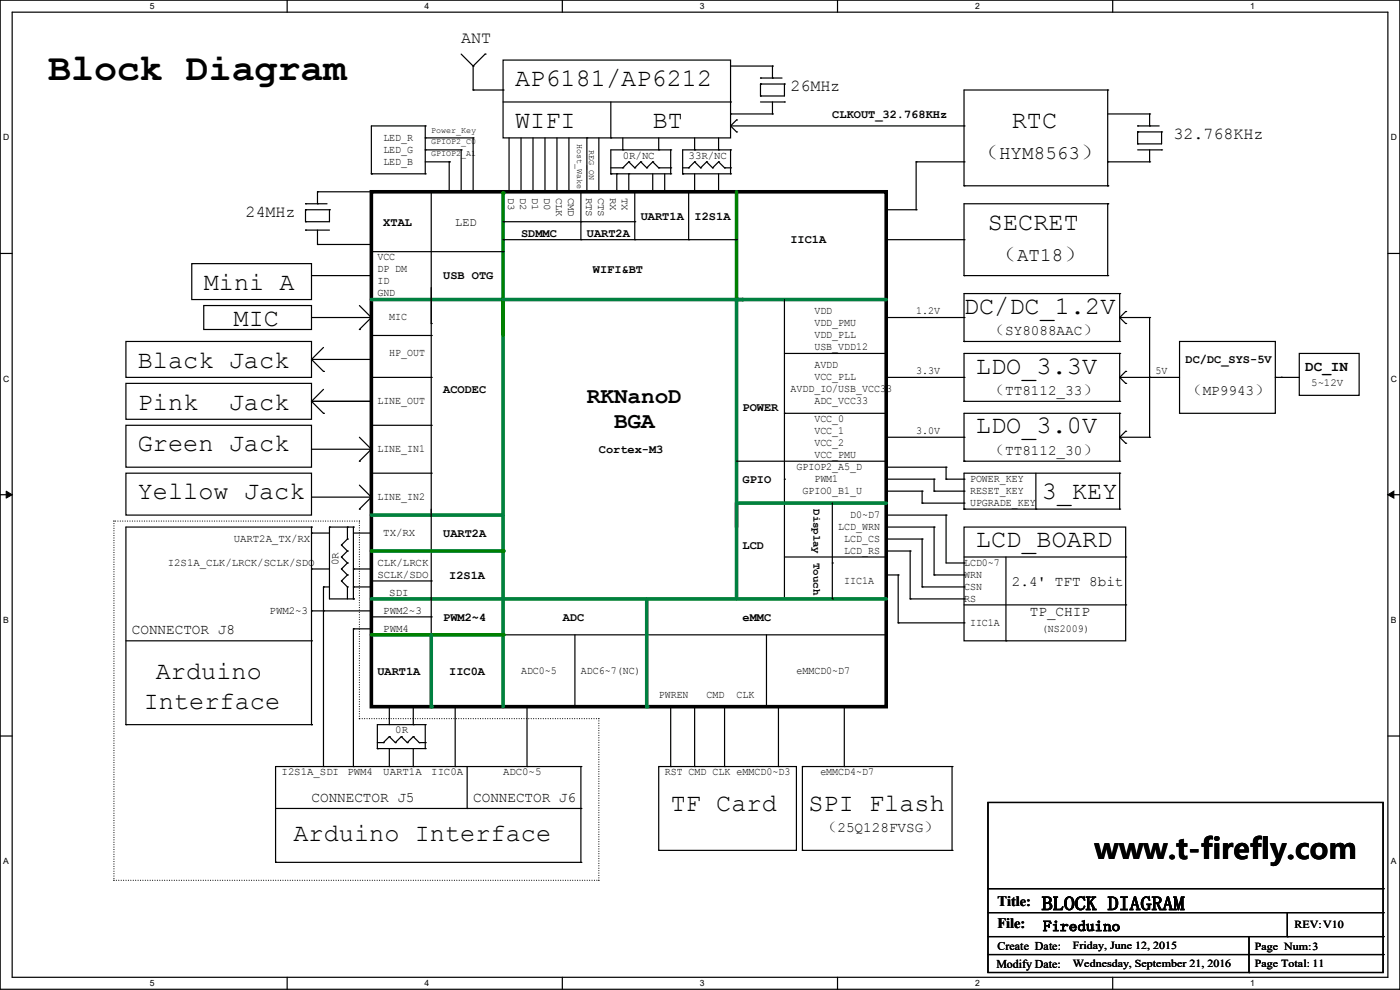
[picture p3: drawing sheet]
<svg xmlns="http://www.w3.org/2000/svg" width="297mm" height="210mm" viewBox="0 0 297 210" stroke-linecap="round" stroke-linejoin="round" font-family="sans-serif">
<path d="M0 0h297v209.8h-297zM2.6 2.6h291.8v204.7h-291.8z" fill="none" stroke="#000" stroke-width=".25"/>
<g fill="#fff">
<path d="M31.7 .3h1v2h-1z"/>
<path d="M31.7 207.6h1v1.9h-1z"/>
</g>
<path d="M60.9 0v2.6M60.9 207.3v2.5" fill="none" stroke="#000" stroke-width=".25"/>
<g fill="#fff">
<path d="M90.1 .3h1v2h-1z"/>
<path d="M90.1 207.6h1v1.9h-1z"/>
</g>
<path d="M119.3 0v2.6M119.3 207.3v2.5" fill="none" stroke="#000" stroke-width=".25"/>
<g fill="#fff">
<path d="M148.5 .3h.9v2h-.9z"/>
<path d="M148.5 207.6h.9v1.9h-.9z"/>
</g>
<path d="M177.7 0v2.6M177.7 207.3v2.5" fill="none" stroke="#000" stroke-width=".25"/>
<g fill="#fff">
<path d="M206.8 .3h1v2h-1z"/>
<path d="M206.8 207.6h1v1.9h-1z"/>
</g>
<path d="M236.1 0v2.6M236.1 207.3v2.5" fill="none" stroke="#000" stroke-width=".25"/>
<g fill="#fff">
<path d="M265.2 .3h1v2h-1z"/>
<path d="M265.2 207.6h1v1.9h-1z"/>
<path d="M.7 28.2h1.2v1.9h-1.2z"/>
<path d="M295.1 28.2h1.2v1.9h-1.2z"/>
<path d="M.7 79.3h1.2v2h-1.2z"/>
<path d="M295.1 79.3h1.2v2h-1.2z"/>
</g>
<path d="M0 53.8h2.6M294.4 53.8h2.6" fill="none" stroke="#000" stroke-width=".25"/>
<g fill="#fff">
<path d="M.7 130.5h1.2v2h-1.2z"/>
<path d="M295.1 130.5h1.1v2h-1.1z"/>
</g>
<path d="M0 104.9h2.6M294.4 104.9h2.6" fill="none" stroke="#000" stroke-width=".25"/>
<path d="M1.3 104.2l1.3 .7-1.3 .8zM294.4 104.9l1.3-.7v1.5z" fill="#000" stroke="#000" stroke-width=".21"/>
<g fill="#fff">
<path d="M.7 181.7h1.2v2h-1.2z"/>
<path d="M295.1 181.7h1.1v2h-1.1z"/>
</g>
<g fill="none" stroke="#000" stroke-width=".25">
<path d="M78.8 71.2h12.7M91.5 71.2h.1M91.5 61v48.3M166.4 63.5v63.5M166.4 75h21.6M188 75h.1M156.3 97.8h31.7M188 97.8h.1M91.5 109.3h.1M166.4 101.6h.1M166.4 118.2h21.6M188 118.2h.1"/>
<path d="M204.5 111.8h34.3v24.1h-34.3zM106.7 134.7h81.3M122 134.7v15.2M166.4 127h.1M188 134.7h.1M190.5 132.1h14M204.5 132.1h.1M0 156.1h2.6M122 149.9h.1M294.4 156.1h2.6"/>
</g>
<path d="M78.8 40.7h109.2v109.2h-109.2z" fill="none" stroke="#000" stroke-width=".76"/>
<path d="M188 63.5h-31.7v48.3M188 106.7h-31.7v20.3" fill="none" stroke="#008040" stroke-width=".76"/>
<path d="M156.3 40.7v22.8" fill="none" stroke="#008000" stroke-width=".76"/>
<circle cx="156.3" cy="63.5" r=".38" fill="#008000"/>
<path d="M78.8 63.5h27.9v45.8h-27.9" fill="none" stroke="#008040" stroke-width=".76"/>
<g fill="none" stroke="#000" stroke-width=".25">
<path d="M64.8 43.2h.1M64.8 44.5h.1M64.8 47h.1M64.8 48.8h.1M64.8 43.2h4.6M64.8 44.5h5.1M64.8 44.5v2.5M64.8 48.8h5.1M67.4 40.7h.1M67.4 43.2h.1M67.4 51.9h.1M67.4 40.7h11.1"/>
<path d="M67.4 51.9h11.4M67.4 40.7v2.5M67.4 48.8v3.1M69.9 44.5h.1M69.9 44.5v2.5h-5.1M78.8 51.9h.1"/>
</g>
<path d="M106.7 40.9v30.3" fill="none" stroke="#008000" stroke-width=".76"/>
<circle cx="106.7" cy="40.9" r=".38" fill="#008000"/>
<path d="M78.8 53.4h27.9M91.5 40.7v27.9M106.7 53.4h.1M91.5 68.6h.1" fill="none" stroke="#000" stroke-width=".25"/>
<path d="M106.7 63.5h50.8" fill="none" stroke="#008040" stroke-width=".76"/>
<circle cx="157.5" cy="63.5" r=".38" fill="#008040"/>
<g fill="none" stroke="#000" stroke-width=".25">
<path d="M106.7 12.7h48.3v16.6h-48.3zM108 29.3v11.4M110.5 29.3v11.4M113.1 29.3v11.4M115.6 29.3v11.4M118.2 29.3v11.4M120.7 29.3v11.4M40.7 55.9h25.4v7.6h-25.4zM66.1 58.5h12.7M78.8 58.5h.1M106.7 50.8h49.6M108 40.7h.1"/>
<path d="M110.5 40.7h.1M113.1 40.7h.1M115.6 40.7h.1M118.2 40.7h.1M120.7 40.7h.1M156.3 50.8h.1M26.7 72.4h39.4v7.7h-39.4zM43.2 64.8h22.9v5.1h-22.9zM66.1 76.2h.1M66.1 67.4h12.7M66.1 76.2h12.7M66.1 76.2l2.5 2.6"/>
<path d="M68.6 78.8h.1M68.6 73.7l-2.5 2.5M76.2 69.9h.1M76.2 64.8l2.6 2.6M78.8 67.4h.1M78.8 76.2h.1M78.8 67.4l-2.6 2.5M26.7 81.3h39.4v7.6h-39.4zM26.7 90.2h39.4v8.9h-39.4zM66.1 85.1h12.7M66.1 95.3h12.7M76.2 97.8h.1"/>
<path d="M76.2 92.8l2.6 2.5M78.8 85.1h.1M78.8 95.3h.1M78.8 80.1h12.7M78.8 90.2h12.7M78.8 95.3l-2.6 2.5M91.5 80.1h.1M91.5 90.2h.1M78.8 100.4h12.7M91.5 100.4h.1M91.5 108v40.6M91.5 148.6h.1"/>
<path d="M111.8 149.9v12.7M142.3 149.9v12.7M147.4 149.9v12.7M153.7 149.9v12.7M111.8 162.6h.1M139.7 162.6h29.3v17.8h-29.3zM142.3 162.6h.1M147.4 162.6h.1M153.7 162.6h.1"/>
</g>
<path d="M106.7 109.3v40.6M78.8 127h109.2" fill="none" stroke="#008040" stroke-width=".76"/>
<path d="M78.8 116.9h27.9" fill="none" stroke="#008000" stroke-width=".76"/>
<circle cx="106.7" cy="116.9" r=".38" fill="#008000"/>
<path d="M162.6 134.7v15.2M162.6 149.9h.1" fill="none" stroke="#000" stroke-width=".25"/>
<path d="M137.2 127v22.9" fill="none" stroke="#008040" stroke-width=".76"/>
<circle cx="137.2" cy="149.9" r=".38" fill="#008040"/>
<g fill="none" stroke="#000" stroke-width=".25">
<path d="M97.8 11.5l2.6 2.5M100.4 19.1h.1M100.4 14h.1M100.4 14v5.1M102.9 11.5h.1M102.9 11.5l-2.5 2.5M106.7 21.6h48.3M129.6 29.3h.1M129.6 21.6v7.7M132.1 31.8h.1M132.1 29.3v2.5M139.7 31.8h.1"/>
<path d="M139.7 29.3v2.5M155 21.6h.1M134.7 50.8h.1M134.7 40.7v10.1M146.1 50.8h.1M146.1 40.7v10.1M250.2 72.4h20.4v15.3h-20.4zM275.6 75h12.7v8.9h-12.7zM66.1 85.1h.1M66.1 85.1l2.5 2.6M66.1 85.1h12.7M68.6 87.7h.1"/>
<path d="M68.6 82.6l-2.5 2.5M78.8 85.1h.1M271.8 80.1h.1M26.7 100.4h39.4v8.9h-39.4zM66.1 105.5h12.7M76.2 108h.1M76.2 102.9l2.6 2.6M78.8 105.5h.1M78.8 105.5l-2.6 2.5M78.8 134.7h.1M78.8 134.7h27.9M165.1 149.9v12.7"/>
<path d="M179.1 149.9v12.7M165.1 162.6h.1M170.2 162.6h.1M170.2 162.6h31.8M170.2 162.6v17.8M179.1 162.6h.1M202 162.6h.1M202 162.6v17.8M170.2 180.4h.1M170.2 180.4h31.8M202 180.4h.1"/>
</g>
<path d="M78.8 134.7h27.9" fill="none" stroke="#008000" stroke-width=".76"/>
<circle cx="106.7" cy="134.7" r=".38" fill="#008000"/>
<path d="M91.5 134.7v15.2" fill="none" stroke="#008040" stroke-width=".76"/>
<circle cx="91.5" cy="149.9" r=".38" fill="#008040"/>
<g fill="none" stroke="#000" stroke-width=".25">
<path d="M100.4 19.1h6.3M106.7 19.1h.1M155 14h8.9M161.3 16.6h.1M161.3 17.8h.1M161.3 16.6h4.6M161.3 17.8h5.1M161.3 17.8v2.6M163.9 14h.1M163.9 16.6h.1M163.9 14v2.6M166.4 17.8h.1"/>
<path d="M166.4 17.8v2.6h-5.1M235 19.1h.1M235 19.1h-30.5v20.3M235 19.1v20.3M78.8 36.9h.1M78.8 36.9h11.4M90.2 26.7h.1M90.2 36.9h.1M90.2 29.3h.1M90.2 31.8h.1M90.2 26.7h-11.4v10.2M90.2 31.8h7.6"/>
<path d="M90.2 34.3h5.1M90.2 26.7v10.2M90.2 29.3h10.2M95.3 34.3h.1M95.3 34.3v6.4M97.8 31.8h.1M97.8 31.8v8.9M100.4 29.3h.1M100.4 29.3v11.4M124.5 29.3h.1M124.5 29.3v11.4M127 29.3v11.4"/>
<path d="M129.6 36.9h.1M129.6 36.9h12.7M129.6 35.6h2.5M130.9 36.9h.1M130.9 36.9v3.8M132.1 35.6h.1M133.4 34.3h.1M133.4 36.9h.1M133.4 34.3l1.3 1.3M133.4 34.3l-1.3 1.3M133.4 36.9v3.8M134.7 35.6h.1"/>
<path d="M135.9 34.3h.1M135.9 34.3l1.3 1.3M135.9 34.3l-1.2 1.3M137.2 35.6h.1M138.5 34.3h.1M138.5 34.3l1.2 1.3M138.5 34.3l-1.3 1.3M138.5 36.9v3.8M139.7 35.6h.1M139.7 35.6h2.6M141 36.9v3.8M142.3 36.9h.1"/>
<path d="M142.3 31.8h.1M142.3 35.6h.1M142.3 31.8h-12.7v5.1M142.3 31.8v5.1M144.8 36.9h.1M144.8 36.9h10.2M144.8 35.6h1.3M146.1 35.6h.1M147.4 34.3h.1M147.4 31.8h.1M147.4 34.3l-1.3 1.3M147.4 34.3l1.2 1.3"/>
<path d="M147.4 29.3v2.5M147.4 36.9v3.8M148.6 35.6h.1M149.9 34.3h.1M149.9 34.3l-1.3 1.3M149.9 34.3l1.3 1.3M151.2 35.6h.1M152.4 34.3h.1M152.4 31.8h.1M152.4 34.3l-1.2 1.3M152.4 34.3l1.3 1.3M152.4 29.3v2.5"/>
<path d="M152.4 36.9v3.8M153.7 35.6h.1M153.7 35.6h1.3M155 24.2h.1M155 31.8h.1M155 36.9h.1M155 35.6h.1M155 24.2h8.9M155 26.7h49.5M155 31.8h-10.2v5.1M155 26.7l1.3 1.3M155 31.8v5.1"/>
<path d="M156.3 25.4h.1M156.3 28h.1M156.3 25.4l-1.3 1.3M161.3 20.4h.1M161.3 21.6h5.1M163.9 24.2h.1M163.9 21.6v2.6M166.4 21.6h.1M194.4 34.3h.1M194.4 34.3h10.1M194.4 34.3v10.2M204.5 39.4h.1"/>
<path d="M204.5 26.7h.1M204.5 34.3h.1M204.5 39.4h30.5M235 39.4h.1M235 34.3h.1M235 24.2h8.9M235 34.3h8.9M241.3 28h.1M241.3 26.7h.1M241.3 30.5h.1M241.3 28v2.5M241.3 28h5.1"/>
<path d="M241.3 26.7h4.6M241.3 31.8h5.1M243.9 26.7h.1M243.9 24.2h.1M243.9 34.3h.1M243.9 24.2v2.5M243.9 31.8v2.5M246.4 31.8h.1M246.4 28h.1M246.4 28v2.5h-5.1M106.7 47h28M123.2 50.8h.1"/>
<path d="M123.2 47h.1M123.2 40.7v10.1M127 40.7h.1M134.7 47h.1M138.5 40.7h.1M141 40.7h.1M147.4 40.7h.1M152.4 40.7h.1M188 50.8h16.5M188 44.5h6.4M194.4 44.5h.1M204.5 58.5h.1"/>
<path d="M204.5 50.8h.1M204.5 58.5h30.5M235 58.5h.1M235 43.2h.1M235 43.2h-30.5v15.3M235 43.2v15.3M188 67.4h16.5M204.5 72.4h.1M204.5 67.4h.1M204.5 72.4h33M237.5 62.3h.1M237.5 72.4h.1"/>
<path d="M237.5 75h.1M237.5 62.3h-33v10.1M237.5 75h-33v10.1M237.5 62.3v10.1M237.5 75v10.1M237.5 67.4h6.4M237.5 67.4l1.3 1.2M238.8 66.1h.1M238.8 68.6h.1M238.8 78.8h.1M238.8 66.1l-1.3 1.3M238.8 78.8l-1.3 1.3"/>
<path d="M243.9 67.4h.1M243.9 67.4v25.4M166.4 87.7h.1M166.4 87.7h21.6M188 80.1h16.5M188 92.8h16.5M188 99.1h12.7M200.7 99.1h.1M200.7 99.1v2.5M204.5 85.1h.1M204.5 97.8h.1M204.5 80.1h.1"/>
<path d="M204.5 92.8h.1M204.5 85.1h33M204.5 97.8h33M237.5 85.1h.1M237.5 87.7h.1M237.5 97.8h.1M237.5 92.8h.1M237.5 87.7h-33v10.1M237.5 87.7v10.1M237.5 80.1h12.7M237.5 92.8h6.4M237.5 80.1l1.3 1.2"/>
<path d="M237.5 92.8l1.3 1.2M238.8 81.3h.1M238.8 91.5h.1M238.8 94h.1M238.8 91.5l-1.3 1.3M243.9 92.8h.1M243.9 80.1h.1M270.6 80.1h.1M270.6 80.1h5M66.1 111.8h.1M66.1 113.1h.1M66.1 111.8h-39.4v41.9"/>
<path d="M66.1 111.8v41.9M66.1 113.1h3.8M69.9 111.8h.1M69.9 111.8h5.1M69.9 111.8v15.2h5.1M72.4 118.2h.1M72.4 115.6h.1M72.4 118.2l1.3 1.2M72.4 115.6l1.3 1.3M73.7 119.4h.1M73.7 116.9h.1M73.7 111.8h.1"/>
<path d="M73.7 114.3h.1M73.7 119.4l-1.3 1.3M73.7 116.9l-1.3 1.3M73.7 111.8v2.5M73.7 114.3l-1.3 1.3M75 111.8h.1M75 111.8v15.2M75 113.1h3.8M78.8 113.1h.1M176.6 119.4h.1M176.6 106.7v20.3M188 109.3h.1"/>
<path d="M188 111.8h10.2M188 109.3h12.7M188 114.3h7.6M188 116.9h5.1M188 101.6h10.2M188 104.2h7.6M193.1 116.9h.1M193.1 116.9v10.1M195.6 114.3h.1M195.6 104.2h.1M195.6 106.7h.1M195.6 104.2v2.5"/>
<path d="M195.6 114.3v10.2M195.6 106.7h8.9M198.2 111.8h.1M198.2 101.6h.1M198.2 104.2h.1M198.2 101.6v2.6M198.2 111.8v10.2M198.2 104.2h6.3M200.7 109.3h.1M200.7 101.6h.1M200.7 109.3v10.1h3.8M200.7 101.6h3.8"/>
<path d="M204.5 119.4h.1M204.5 108h.1M204.5 101.6h.1M204.5 104.2h.1M204.5 106.7h.1M204.5 118.2h34.3M204.5 108h33M213.4 118.2v17.7M219.8 108h.1M219.8 100.4v7.6M237.5 100.4h.1M237.5 108h.1"/>
<path d="M237.5 100.4h-33v7.6M237.5 100.4v7.6M238.8 118.2h.1M26.7 135.9h39.4M66.1 135.9h.1M66.1 129.6h.1M66.1 120.7h.1M66.1 129.6h12.7M66.1 120.7h3.8M68.6 129.6h.1M68.6 124.5h.1M68.6 124.5v38.1"/>
<path d="M68.6 124.5h1.3M72.4 123.2h.1M72.4 120.7h.1M72.4 123.2l1.3 1.3M72.4 120.7l1.3 1.3M73.7 124.5h.1M73.7 122h.1M73.7 124.5v2.5M73.7 122l-1.3 1.2M75 133.4h.1M75 127h.1M75 124.5h.1"/>
<path d="M75 120.7h.1M75 133.4h3.8M75 133.4v29.2M75 124.5h3.8M75 120.7h3.8M78.8 130.9h12.7M78.8 123.2h12.7M91.5 130.9h.1M91.5 123.2h.1M176.6 127h.1M188 122h2.5M190.5 122h.1"/>
<path d="M190.5 132.1h.1M190.5 122v10.1M193.1 127h.1M193.1 127h11.4M195.6 124.5h.1M195.6 124.5h8.9M198.2 122h.1M198.2 122h6.3M204.5 122h.1M204.5 124.5h.1M204.5 127h.1M204.5 128.3h34.3"/>
<path d="M213.4 135.9h.1M238.8 128.3h.1M26.7 153.7h.1M26.7 153.7h39.4M66.1 153.7h.1M80.1 158.8h.1M80.1 158.8h10.1M80.1 157.5h1.2M81.3 157.5h.1M82.6 156.3h.1M82.6 149.9h.1M82.6 149.9v3.8"/>
<path d="M82.6 158.8v3.8M82.6 156.3l-1.3 1.2M82.6 156.3l1.3 1.2M83.9 157.5h.1M85.1 156.3h.1M85.1 156.3l1.3 1.2M85.1 156.3l-1.2 1.2M86.4 157.5h.1M87.7 156.3h.1M87.7 153.7h.1M87.7 156.3l-1.3 1.2M87.7 156.3l1.2 1.2"/>
<path d="M87.7 149.9v3.8M87.7 158.8v3.8M88.9 157.5h.1M88.9 157.5h1.3M90.2 153.7h.1M90.2 158.8h.1M90.2 157.5h.1M90.2 153.7h-10.1v5.1M90.2 153.7v5.1M96.6 149.9v12.7M58.5 171.5h64.7M68.6 162.6h.1"/>
<path d="M75 162.6h.1M82.6 162.6h.1M87.7 162.6h.1M96.6 162.6h.1M99.1 171.5h.1M99.1 162.6v8.9M123.2 162.6h.1M123.2 171.5h.1M123.2 162.6h-64.7v20.3M123.2 162.6v20.3M209.6 170.2h83.8v36.1h-83.8zM58.5 182.9h.1"/>
<path d="M58.5 182.9h64.7M123.2 182.9h.1M209.6 188.5h83.8M209.6 193.6h83.8M209.6 198.7h83.8M265 198.7v7.6M273.1 198.7h.1M273.1 193.6v5.1M293.4 188.5h.1M293.4 193.6h.1M293.4 198.7h.1M209.6 202.5h83.8"/>
<path d="M265 206.3h.1M293.4 202.5h.1"/>
</g>
<path d="M24.2 110.5h.1M24.2 110.5v76.2M76.2 110.5h-52M76.2 110.5h.1M76.2 152.4h.1M76.2 152.4v-41.9M127 152.4h.1M127 152.4h-50.8M24.2 186.7h.1M24.2 186.7h102.8M127 186.7h.1M127 186.7v-34.3" fill="none" stroke="#000" stroke-width=".25" stroke-dasharray="0 .5"/>
<text font-size="8.1" x="10.2" y="17">Block Diagram</text>
<text font-size="6.1" x="232.2" y="182.3">www.t-firefly.com</text>
<g font-size="5.3">
<text x="109.3" y="18.3">AP6181/AP6212</text>
<text x="109.3" y="27.2">WIFI</text>
<text x="138.5" y="27.2">BT</text>
<text x="214.7" y="27.2">RTC</text>
<text x="209.6" y="48.8">SECRET</text>
<text x="43.2" y="61.5">Mini A</text>
<text x="49.6" y="69.1">MIC</text>
<text x="204.5" y="66.5">DC/DC_1.2V</text>
<text x="29.3" y="78">Black Jack</text>
<text x="207" y="79.2">LDO_3.3V</text>
<text x="29.3" y="86.9">Pink</text>
<text x="48.6" y="86.9">Jack</text>
<text x="29.3" y="95.8">Green Jack</text>
<text x="207" y="91.9">LDO_3.0V</text>
<text x="29.3" y="105.9">Yellow Jack</text>
<text x="221" y="105.9">3_KEY</text>
<text x="207" y="116.1">LCD_BOARD</text>
<text x="33.1" y="144">Arduino</text>
<text x="30.5" y="150.4">Interface</text>
<text x="142.3" y="172">TF Card</text>
<text x="171.5" y="172">SPI Flash</text>
<text x="62.3" y="178.3">Arduino Interface</text>
</g>
<g font-size="4.8">
<text x="124.5" y="85.4">RKNanoD</text>
<text x="130.3" y="90.9">BGA</text>
</g>
<g font-size="4.1">
<text x="207.1" y="33.8">（HYM8563）</text>
<text x="210.9" y="55.4">（AT18）</text>
<text x="221" y="193">BLOCK DIAGRAM</text>
</g>
<g font-size="3.6">
<text x="97.8" y="9.2">ANT</text>
<text x="167.7" y="19.3">26MHz</text>
<text x="249" y="29.5">32.768KHz</text>
<text x="52.1" y="46">24MHz</text>
</g>
<g font-size="3">
<text x="209.6" y="71">（SY8088AAC）</text>
<text x="209.6" y="83.7">（TT8112_33）</text>
<text x="251.5" y="83.7">（MP9943）</text>
<text x="276.9" y="78.8">DC_IN</text>
<text x="209.6" y="96.4">（TT8112_30）</text>
<text x="214.7" y="124.4">2.4' TFT 8bit</text>
<text x="218.5" y="130.7">TP_CHIP</text>
<text x="28" y="134.5">CONNECTOR J8</text>
<text x="66.1" y="170.1">CONNECTOR J5</text>
<text x="100.4" y="170.1">CONNECTOR J6</text>
<text x="174" y="176.4">（25Q128FVSG）</text>
<text x="211.6" y="192.3">Title:</text>
<text x="211.6" y="196.9">File:</text>
<text x="221.3" y="197.5">Fireduino</text>
</g>
<g font-size="2.5">
<text x="176.6" y="25">CLKOUT_32.768KHz</text>
<text x="81.3" y="47.8">XTAL</text>
<text x="96.6" y="47.8">LED</text>
<text x="135.9" y="46.6">UART1A</text>
<text x="147.4" y="46.6">I2S1A</text>
<text x="110.5" y="50.4">SDMMC</text>
<text x="124.5" y="50.4">UART2A</text>
<text x="167.7" y="51.6">IIC1A</text>
<text x="94" y="59.3">USB OTG</text>
<text x="125.8" y="58">WIFI&amp;BT</text>
<text x="251.5" y="77">DC/DC_SYS-5V</text>
<text x="94" y="83.4">ACODEC</text>
<text x="157.5" y="87.2">POWER</text>
<text x="127" y="96.1">Cortex-M3</text>
<text x="157.5" y="102.4">GPIO</text>
<text x="94" y="113.9">UART2A</text>
<text x="157.5" y="116.4">LCD</text>
<text x="95.3" y="122.8">I2S1A</text>
<text x="94" y="131.7">PWM2~4</text>
<text x="119.4" y="131.7">ADC</text>
<text x="157.5" y="131.7">eMMC</text>
<text x="80.1" y="143.1">UART1A</text>
<text x="95.3" y="143.1">IIC0A</text>
<text x="211.6" y="201.5">Create Date:</text>
<text x="211.4" y="205.3">Modify Date:</text>
</g>
<g font-size="2.3">
<text x="81.3" y="29.8">LED_R</text>
<text x="81.3" y="32.4">LED_G</text>
<text x="81.3" y="34.9">LED_B</text>
<text x="132.1" y="33.7">0R/NC</text>
<text x="146.1" y="33.7">33R/NC</text>
<text x="80.1" y="55.2">VCC</text>
<text x="80.1" y="57.8">DP DM</text>
<text x="80.1" y="60.3">ID</text>
<text x="80.1" y="62.9">GND</text>
<text x="82.6" y="67.9">MIC</text>
<text x="172.8" y="71.8">VDD_PLL</text>
<text x="172.8" y="69.2">VDD_PMU</text>
<text x="172.8" y="66.7">VDD</text>
<text x="194.4" y="66.7">1.2V</text>
<text x="82.6" y="75.6">HP_OUT</text>
<text x="172.8" y="74.3">USB_VDD12</text>
<text x="167.7" y="83.2">AVDD_IO/USB_VCC33</text>
<text x="172.8" y="78.1">AVDD</text>
<text x="172.8" y="80.6">VCC_PLL</text>
<text x="194.4" y="79.4">3.3V</text>
<text x="245.2" y="79.4">5V</text>
<text x="278.2" y="81.9">5~12V</text>
<text x="80.1" y="85.7">LINE_OUT</text>
<text x="172.8" y="85.7">ADC_VCC33</text>
<text x="172.8" y="89.5">VCC_0</text>
<text x="80.1" y="95.9">LINE_IN1</text>
<text x="172.8" y="92.1">VCC_1</text>
<text x="172.8" y="94.6">VCC_2</text>
<text x="194.4" y="92.1">3.0V</text>
<text x="169" y="99.7">GPIOP2_A5_D</text>
<text x="172.8" y="97.2">VCC_PMU</text>
<text x="80.1" y="106">LINE_IN2</text>
<text x="170.2" y="104.8">GPIO0_B1_U</text>
<text x="172.6" y="108" transform="rotate(90 172.6 108)">Display</text>
<text x="172.8" y="102.2">PWM1</text>
<text x="205.8" y="104.8">RESET_KEY</text>
<text x="205.8" y="107.3">UPGRADE_KEY</text>
<text x="205.8" y="102.2">POWER_KEY</text>
<text x="81.3" y="113.7">TX/RX</text>
<text x="177.8" y="112.4">LCD_WRN</text>
<text x="180.4" y="109.9">D0~D7</text>
<text x="49.6" y="114.9">UART2A_TX/RX</text>
<text x="71.8" y="119.9" transform="rotate(-90 71.8 119.9)">0R</text>
<text x="172.6" y="119.4" transform="rotate(90 172.6 119.4)">Touch</text>
<text x="179.1" y="117.5">LCD_RS</text>
<text x="179.1" y="114.9">LCD_CS</text>
<text x="35.6" y="120">I2S1A_CLK/LRCK/SCLK/SDO</text>
<text x="80.1" y="122.6">SCLK/SDO</text>
<text x="80.1" y="120">CLK/LRCK</text>
<text x="179.1" y="123.8">IIC1A</text>
<text x="204.5" y="120">LCD0~7</text>
<text x="204.5" y="122.6">WRN</text>
<text x="204.5" y="125.1">CSN</text>
<text x="57.2" y="130.2">PWM2~3</text>
<text x="81.3" y="130.2">PWM2~3</text>
<text x="82.6" y="126.4">SDI</text>
<text x="204.5" y="127.6">RS</text>
<text x="81.3" y="134">PWM4</text>
<text x="205.8" y="132.7">IIC1A</text>
<text x="221" y="134">(NS2009)</text>
<text x="110.5" y="142.9">ADC0~5</text>
<text x="123.2" y="142.9">ADC6~7(NC)</text>
<text x="169" y="142.9">eMMCD0~D7</text>
<text x="139.7" y="148">PWREN</text>
<text x="149.9" y="148">CMD</text>
<text x="156.3" y="148">CLK</text>
<text x="83.9" y="155.6">0R</text>
<text x="59.7" y="164.5">I2S1A_SDI</text>
<text x="73.7" y="164.5">PWM4</text>
<text x="81.3" y="164.5">UART1A</text>
<text x="91.5" y="164.5">IIC0A</text>
<text x="106.7" y="164.5">ADC0~5</text>
<text x="141" y="164.5">RST CMD CLK eMMCD0~D3</text>
<text x="174" y="164.5">eMMCD4~D7</text>
<text x="274.6" y="196.9">REV:V10</text>
<text x="227.6" y="201.2">Friday, June 12, 2015</text>
<text x="266.2" y="201.5">Page Num:3</text>
<text x="227.6" y="205">Wednesday, September 21, 2016</text>
<text x="266.2" y="205">Page Total: 11</text>
</g>
<g font-size="2.1">
<text x="107.8" y="42" transform="rotate(90 107.8 42)">D3</text>
<text x="110.4" y="42" transform="rotate(90 110.4 42)">D2</text>
<text x="112.9" y="42" transform="rotate(90 112.9 42)">D1</text>
<text x="115.4" y="42" transform="rotate(90 115.4 42)">D0</text>
<text x="118" y="42" transform="rotate(90 118 42)">CLK</text>
<text x="120.5" y="42" transform="rotate(90 120.5 42)">CMD</text>
<text x="124.3" y="42" transform="rotate(90 124.3 42)">RTS</text>
<text x="126.9" y="42" transform="rotate(90 126.9 42)">CTS</text>
<text x="129.4" y="42" transform="rotate(90 129.4 42)">RX</text>
<text x="132" y="42" transform="rotate(90 132 42)">TX</text>
</g>
<g font-size="1.8">
<text x="31.8" y="1.9">5</text>
<text x="90.1" y="1.9">4</text>
<text x="148.5" y="1.9">3</text>
<text x="206.8" y="1.9">2</text>
<text x="265.2" y="1.9">1</text>
<text x=".7" y="29.8">D</text>
<text x="91.5" y="28.1">Power_Key</text>
<text x="295.1" y="29.8">D</text>
<text x="91.5" y="33.2">GPIOP2_A1</text>
<text x="91.5" y="30.6">GPIOP2_C0</text>
<text x="122.5" y="30.5" transform="rotate(90 122.5 30.5)">Host_Wake</text>
<text x="125" y="31.8" transform="rotate(90 125 31.8)">REG_ON</text>
<text x=".7" y="80.9">C</text>
<text x="295.1" y="80.9">C</text>
<text x=".7" y="132.1">B</text>
<text x="295.1" y="132.1">B</text>
<text x=".7" y="183.3">A</text>
<text x="295.1" y="183.3">A</text>
<text x="31.8" y="209.2">5</text>
<text x="90.1" y="209.2">4</text>
<text x="148.5" y="209.2">3</text>
<text x="206.8" y="209.2">2</text>
<text x="265.2" y="209.2">1</text>
</g>
</svg>
